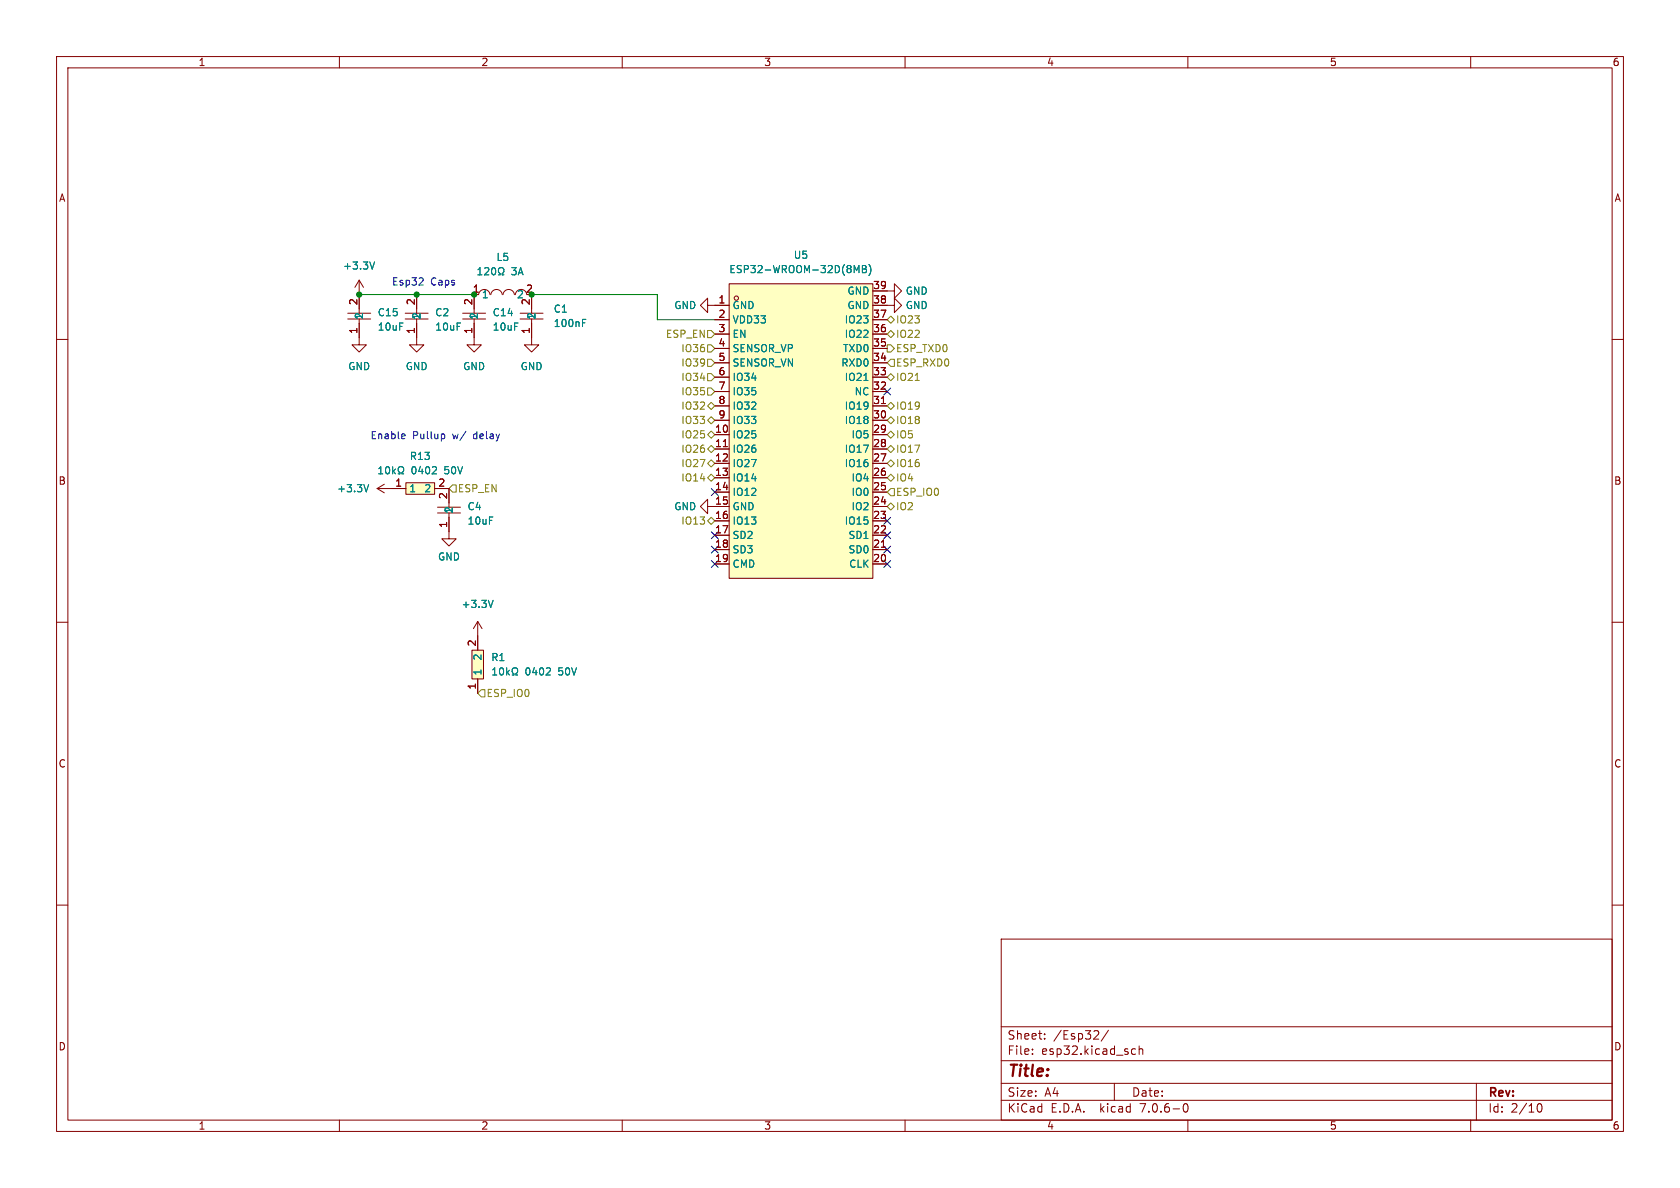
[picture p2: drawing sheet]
<svg xmlns="http://www.w3.org/2000/svg" width="297mm" height="210mm" viewBox="0 0 297 210" stroke-linecap="round" stroke-linejoin="round" font-family="sans-serif">
<g fill="none" stroke="#840000" stroke-width=".18">
<path d="M10 10h277v190h-277zM12 12h273v186h-273zM60 10v2M110 10v2M160 10v2M210 10v2M260 10v2M10 60h2M61.5 56.4h4M61.5 55.4h4M63.5 56.4v4.6h1.3l-1.3 1.2-1.3-1.2h1.3M63.5 49.5v5.9"/>
<path d="M63.5 49.5l-.8 1.3M63.5 49.5l.8 1.3M71.6 56.4h4.1M71.6 55.4h4.1M73.7 56.4v4.6h1.2l-1.2 1.2-1.3-1.2h1.3M73.7 52.1v3.3M81.8 56.4h4M81.8 55.4h4M83.8 56.4v4.6h1.3l-1.3 1.2-1.3-1.2h1.3M83.8 52.1v3.3M84.6 52.1a1.01 1.01 0 0 1 1-.9 1.01 1.01 0 0 1 1 .9M86.8 52.1a1.01 1.01 0 0 1 1-.9 1.01 1.01 0 0 1 1 .9"/>
<path d="M88.9 52.1a1.01 1.01 0 0 1 1-.9 1.01 1.01 0 0 1 1 .9M91.1 52.1a1.01 1.01 0 0 1 1-.9 1.01 1.01 0 0 1 1 .9M92 56.4h4M92 55.4h4M94 56.4v4.6h1.2l-1.2 1.2-1.3-1.2h1.3M94 52.1v3.3M125.1 54v-1.3l-1.3 1.3 1.3 1.2v-1.2h3.8M126.4 56.5h2.5M126.4 59.1h2.5M128.9 50.2h25.4v52h-25.4zM154.3 51.4h3.8v-1.2l1.3 1.2-1.3 1.3v-1.3M154.3 54h3.8v-1.3l1.3 1.3-1.3 1.2v-1.2"/>
<path d="M154.3 56.5h2.5M154.3 59.1h2.5M285 60h2M126.4 76.8h2.5M126.4 79.4h2.5M126.4 74.3h2.5M126.4 71.8h2.5M126.4 69.2h2.5M126.4 66.7h2.5M126.4 64.1h2.5M126.4 61.6h2.5M127.9 79h.7"/>
<path d="M154.3 76.8h2.5M154.3 79.4h2.5M154.3 74.3h2.5M154.3 71.8h2.5M154.3 69.2h2.5M154.3 66.7h2.5M154.3 64.1h2.5M154.3 61.6h2.5M155.8 71.3h.7M66.7 86.4l1.2 .7M66.7 86.4h5.1M67.9 85.6l-1.2 .8"/>
<path d="M71.8 85.3h5v2.1h-5zM76.8 86.4h2.6v3.3M77.3 90.7h4.1M77.3 89.7h4.1M79.4 90.7v4.6h1.2l-1.2 1.2-1.3-1.2h1.3M125.1 89.5v-1.2l-1.3 1.2 1.3 1.3v-1.3h3.8M126.4 81.9h2.5M126.4 84.5h2.5M126.4 87h2.5M126.4 92.1h2.5M126.4 94.6h2.5M126.4 97.2h2.5"/>
<path d="M126.4 99.7h2.5M154.3 81.9h2.5M154.3 84.5h2.5M154.3 87h2.5M154.3 89.5h2.5M154.3 92.1h2.5M154.3 94.6h2.5M154.3 97.2h2.5M154.3 99.7h2.5M155.8 96.7h.7M10 110h2M83.4 114.9h2.1v5.1h-2.1z"/>
<path d="M84.5 109.9v5M84.5 109.9l-.8 1.2M84.5 109.9l.7 1.2M285 110h2M84.5 120v2.6M10 160h2M285 160h2M177 166h108v32h-108zM60 198v2M110 198v2M160 198v2M177 194.5h108"/>
<path d="M177 191.5h108M177 187.5h108M177 181.5h108M182.5 186.3v.1M182.5 185.5v.1M184.7 183.6v.1M184.7 182.8v.1M194 182.2l.2 .3v.3l-.9 .9h.9M196 182.1l-1.3 2M197 191.5v3M200.2 186.3h.5M200.2 185.5h.5"/>
<path d="M201.4 185.5l.2-.1 .4 .1v.9M201.4 184.9v1.5M209.3 195.2l.2-.1a.81 .81 0 0 1 .6 .6 .81 .81 0 0 1-.3 .8l-.1 .1a.81 .81 0 0 1-.4-1.4zM210 198v2M260 198v2M261 191.5v6.5M271.7 195.7l.2-.5 .2-.1a.8 .8 0 0 1 .5 .7 .8 .8 0 0 1-.5 .8l-.2-.1-.2-.5"/>
<circle cx="130.2" cy="52.7" r=".38"/>
</g>
<g fill="none" stroke="#008484" stroke-width=".18">
<path d="M66.2 46.3l-.4 1.3M84.5 48.6h.7M84.5 47.7l.3-.4v1.3M85.7 47.4l.5-.1 .2 .4-.8 .9h.8M87 47.4l.2-.1a.68 .68 0 0 1 .4 .7 .68 .68 0 0 1-.4 .6l-.2-.1-.1-.4zM88.1 48.6h.3v-.3a.54 .54 0 0 1-.3-.7 .54 .54 0 0 1 .8-.2 .58 .58 0 0 1-.1 .9v.3h.3M103 57.1h.4M103 56.5h.6M151 46.9l.4 .9 .5-.9v1.3M152.5 46.9h.4l.2 .3-.2 .3 .2 .2 .1 .3-.3 .2h-.4zM152.5 47.5h.4M153.6 46.8a1.46 1.46 0 0 1 0 1.9"/>
<path d="M152.7 67.3h.8M65.2 85.7l-.5 1.2M66.9 83.8h.8M66.9 82.9l.4-.4v1.3M68.3 82.6l.2-.1a.68 .68 0 0 1 .4 .6 .68 .68 0 0 1-.4 .7l-.2-.2-.1-.3zM69.4 82.5v1.3M69.5 83.3l.4 .5M69.9 82.9l-.5 .5M70.4 83.8h.3v-.3a.54 .54 0 0 1-.3-.7 .54 .54 0 0 1 .8-.2 .58 .58 0 0 1-.1 .9v.3h.3M76.4 83.8h.8M77.1 82.6v.4M87.1 119.3h.7"/>
<path d="M87.1 118.4l.4-.3v1.2M87.2 106.1l-.4 1.3M88.5 118.1h.1a.68 .68 0 0 1 .4 .6 .68 .68 0 0 1-.4 .6 .84 .84 0 0 1-.1-1.2zM89.6 118.1v1.2M89.7 118.8l.4 .5M90.1 118.5l-.5 .5M90.5 119.3h.3v-.2a.54 .54 0 0 1-.2-.8 .54 .54 0 0 1 .7-.2 .58 .58 0 0 1-.1 1v.2h.3M96.5 119.3h.8M97.3 118.2v.4"/>
</g>
<g fill="#ffffc2" stroke="#ffffc2" stroke-width=".18">
<path d="M128.9 50.2h25.4v52h-25.4z"/>
<path d="M71.8 85.3h5v2.1h-5z"/>
<path d="M83.4 114.9h2.1v5.1h-2.1z"/>
</g>
<g fill="none" stroke="#848400" stroke-width=".18">
<path d="M125.1 58.4h.6l.7 .7-.7 .6h-.6zM156.8 56.5l.7-.6 .6 .6-.6 .7zM156.8 59.1l.7-.7 .6 .7-.6 .6zM125.1 68.6h.6l.7 .6-.7 .7h-.6zM125.1 76.8l.6-.6 .7 .6-.7 .7zM125.1 66h.6l.7 .7-.7 .6h-.6zM125.1 79.4l.6-.7 .7 .7-.7 .6zM125.1 74.3l.6-.6 .7 .6-.7 .6zM125.1 61h.6l.7 .6-.7 .6h-.6zM125.1 71.8l.6-.7 .7 .7-.7 .6zM125.1 63.5h.6l.7 .6-.7 .7h-.6zM156.8 79.4l.7-.7 .6 .7-.6 .6z"/>
<path d="M156.8 74.3l.7-.6 .6 .6-.6 .6zM156.8 76.8l.7-.6 .6 .6-.6 .7zM156.8 71.8l.7-.7 .6 .7-.6 .6zM156.8 61h.7l.6 .6-.6 .6h-.7zM157.5 66l.6 .7-.6 .6-.7-.6zM157.5 63.5h.6v1.3h-.6l-.7-.7zM161.8 67.3h.7M80 85.7h.6v1.3h-.6l-.6-.6zM125.1 81.9l.6-.6 .7 .6-.7 .7zM125.1 84.5l.6-.7 .7 .7-.7 .6zM125.1 92.1l.6-.7 .7 .7-.7 .6zM156.8 81.9l.7-.6 .6 .6-.6 .7z"/>
<path d="M156.8 89.5l.7-.6 .6 .6-.6 .7zM157.5 86.4h.6v1.2h-.6l-.7-.6zM157.5 83.8l.6 .7-.6 .6-.7-.6zM84.5 122.6l.6-.7h.6v1.3h-.6z"/>
</g>
<path d="M74 50.4h.8M74.8 49.2v.5M71.4 76.7l.2 .3-.6 .1M71.6 77.5l-.2 .1M78.4 76.7l.2 .3v.3l-.2 .3" fill="none" stroke="#0000c2" stroke-width=".18"/>
<path d="M63.5 52.1h20.3M94 52.1h22.2v4.4h10.2" fill="none" stroke="#008400" stroke-width=".18"/>
<g fill="none" stroke="#000084" stroke-width=".18">
<path d="M156.2 68.6l1.3 1.2M157.5 68.6l-1.3 1.2M125.8 99.1l1.2 1.2M125.8 94l1.2 1.2M125.8 96.5l1.2 1.3M125.8 86.4l1.2 1.2M127 99.1l-1.2 1.2M127 94l-1.2 1.2M127 96.5l-1.2 1.3M127 86.4l-1.2 1.2M156.2 94l1.3 1.2M156.2 99.1l1.3 1.2"/>
<path d="M156.2 96.5l1.3 1.3M156.2 91.5l1.3 1.2M157.5 94l-1.3 1.2M157.5 99.1l-1.3 1.2M157.5 96.5l-1.3 1.3M157.5 91.5l-1.3 1.2"/>
</g>
<g fill="#008400" stroke="#008400" stroke-width=".18">
<circle cx="63.5" cy="52.1" r=".46"/>
<circle cx="94" cy="52.1" r=".46"/>
<circle cx="83.8" cy="52.1" r=".46"/>
<circle cx="73.7" cy="52.1" r=".46"/>
</g>
<text font-size="2.8" fill="#840000" x="178" y="190.9">Title:</text>
<g font-size="2.1" fill="#840000">
<text x="178" y="184">Sheet:</text>
<text x="186.2" y="184">/Esp32/</text>
<text x="178" y="186.7">File:</text>
<text x="184.1" y="186.7">esp32.kicad_sch</text>
<text x="178" y="196.9">KiCad</text>
<text x="178" y="194.1">Size:</text>
<text x="184.7" y="194.1">A4</text>
<text x="185.7" y="196.9">E.D.A.</text>
<text x="194.6" y="196.9">kicad</text>
<text x="200" y="194.1">Date:</text>
<text x="201.8" y="196.9">7.0.6-0</text>
<text x="263" y="194.3">Rev:</text>
<text x="263" y="196.9">Id:</text>
<text x="267.1" y="196.9">2/10</text>
</g>
<g font-size="1.8" fill="#840000">
<text x="35" y="11.9">1</text>
<text x="85" y="11.9">2</text>
<text x="135" y="11.9">3</text>
<text x="185" y="11.9">4</text>
<text x="235" y="11.9">5</text>
<text x="285" y="11.9">6</text>
<text x="10.3" y="35.9">A</text>
<text x="285.3" y="35.9">A</text>
<text x="83.5" y="51.8">1</text>
<text x="92.9" y="51.8">2</text>
<text x="126.9" y="53.7">1</text>
<text x="154.3" y="53.7">38</text>
<text x="154.3" y="51.2">39</text>
<text x="63.2" y="59.1" transform="rotate(-90 63.2 59.1)">1</text>
<text x="63.2" y="54" transform="rotate(-90 63.2 54)">2</text>
<text x="73.4" y="59.1" transform="rotate(-90 73.4 59.1)">1</text>
<text x="73.4" y="54" transform="rotate(-90 73.4 54)">2</text>
<text x="83.6" y="59.1" transform="rotate(-90 83.6 59.1)">1</text>
<text x="83.6" y="54" transform="rotate(-90 83.6 54)">2</text>
<text x="93.7" y="59.1" transform="rotate(-90 93.7 59.1)">1</text>
<text x="93.7" y="54" transform="rotate(-90 93.7 54)">2</text>
<text x="126.9" y="56.3">2</text>
<text x="126.9" y="58.8">3</text>
<text x="154.3" y="58.8">36</text>
<text x="154.3" y="56.3">37</text>
<text x="126.9" y="61.3">4</text>
<text x="126.9" y="63.9">5</text>
<text x="154.3" y="63.9">34</text>
<text x="154.3" y="61.3">35</text>
<text x="126.9" y="66.4">6</text>
<text x="126.9" y="69">7</text>
<text x="126.9" y="71.5">8</text>
<text x="154.3" y="71.5">31</text>
<text x="154.3" y="69">32</text>
<text x="154.3" y="66.4">33</text>
<text x="126.3" y="76.6">10</text>
<text x="126.9" y="74">9</text>
<text x="154.3" y="76.6">29</text>
<text x="154.3" y="74">30</text>
<text x="126.3" y="79.1">11</text>
<text x="126.3" y="81.7">12</text>
<text x="154.3" y="81.7">27</text>
<text x="154.3" y="79.1">28</text>
<text x="10.3" y="85.9">B</text>
<text x="69.8" y="86.1">1</text>
<text x="77.4" y="86.1">2</text>
<text x="79.1" y="88.3" transform="rotate(-90 79.1 88.3)">2</text>
<text x="126.3" y="84.2">13</text>
<text x="126.3" y="86.7">14</text>
<text x="126.3" y="89.3">15</text>
<text x="154.3" y="89.3">24</text>
<text x="154.3" y="86.7">25</text>
<text x="154.3" y="84.2">26</text>
<text x="285.3" y="85.9">B</text>
<text x="79.1" y="93.4" transform="rotate(-90 79.1 93.4)">1</text>
<text x="126.3" y="91.8">16</text>
<text x="126.3" y="94.4">17</text>
<text x="154.3" y="94.4">22</text>
<text x="154.3" y="91.8">23</text>
<text x="126.3" y="96.9">18</text>
<text x="126.3" y="99.4">19</text>
<text x="154.3" y="99.4">20</text>
<text x="154.3" y="96.9">21</text>
<text x="84.2" y="114.4" transform="rotate(-90 84.2 114.4)">2</text>
<text x="84.2" y="122" transform="rotate(-90 84.2 122)">1</text>
<text x="10.3" y="135.9">C</text>
<text x="285.3" y="135.9">C</text>
<text x="10.3" y="185.9">D</text>
<text x="285.3" y="185.9">D</text>
<text x="35" y="199.9">1</text>
<text x="85" y="199.9">2</text>
<text x="135" y="199.9">3</text>
<text x="185" y="199.9">4</text>
<text x="235" y="199.9">5</text>
<text x="285" y="199.9">6</text>
</g>
<g font-size="1.8" fill="#008484">
<text x="60.6" y="47.9">+3.3V</text>
<text x="87.7" y="46.3">L5</text>
<text x="140.2" y="45.9">U5</text>
<text x="85.1" y="52.9">1</text>
<text x="90.4" y="48.9">3A</text>
<text x="91.3" y="52.9">2</text>
<text x="128.8" y="48.5">ESP32-WROOM-32D(8MB)</text>
<text x="149.7" y="52.3">GND</text>
<text x="160" y="52.3">GND</text>
<text x="64.4" y="56.6" transform="rotate(-90 64.4 56.6)">1</text>
<text x="66.7" y="56.1">C15</text>
<text x="66.7" y="58.6">10uF</text>
<text x="74.5" y="56.6" transform="rotate(-90 74.5 56.6)">1</text>
<text x="76.8" y="56.1">C2</text>
<text x="76.8" y="58.6">10uF</text>
<text x="84.7" y="56.6" transform="rotate(-90 84.7 56.6)">1</text>
<text x="87" y="56.1">C14</text>
<text x="87" y="58.6">10uF</text>
<text x="94.8" y="56.6" transform="rotate(-90 94.8 56.6)">1</text>
<text x="97.8" y="55.5">C1</text>
<text x="97.8" y="58">100nF</text>
<text x="119.1" y="54.8">GND</text>
<text x="129.4" y="54.8">GND</text>
<text x="129.4" y="57.4">VDD33</text>
<text x="129.4" y="59.9">EN</text>
<text x="149.2" y="59.9">IO22</text>
<text x="149.2" y="57.4">IO23</text>
<text x="149.7" y="54.8">GND</text>
<text x="160" y="54.8">GND</text>
<text x="61.5" y="65.6">GND</text>
<text x="71.6" y="65.6">GND</text>
<text x="81.8" y="65.6">GND</text>
<text x="91.9" y="65.6">GND</text>
<text x="129.4" y="62.5">SENSOR_VP</text>
<text x="129.4" y="65">SENSOR_VN</text>
<text x="148.6" y="65">RXD0</text>
<text x="148.9" y="62.5">TXD0</text>
<text x="129.4" y="67.5">IO34</text>
<text x="129.4" y="70.1">IO35</text>
<text x="149.2" y="67.5">IO21</text>
<text x="151" y="70.1">NC</text>
<text x="129.4" y="77.7">IO25</text>
<text x="129.4" y="72.6">IO32</text>
<text x="129.4" y="75.2">IO33</text>
<text x="149.2" y="75.2">IO18</text>
<text x="149.2" y="72.6">IO19</text>
<text x="150.4" y="77.7">IO5</text>
<text x="72.3" y="81.5">R13</text>
<text x="129.4" y="80.2">IO26</text>
<text x="129.4" y="82.8">IO27</text>
<text x="149.2" y="82.8">IO16</text>
<text x="149.2" y="80.2">IO17</text>
<text x="59.5" y="87.2">+3.3V</text>
<text x="72.3" y="87.2">1</text>
<text x="72.7" y="84">0402</text>
<text x="74.9" y="87.2">2</text>
<text x="78.7" y="84">50V</text>
<text x="129.4" y="85.3">IO14</text>
<text x="129.4" y="87.9">IO12</text>
<text x="150.4" y="87.9">IO0</text>
<text x="150.4" y="85.3">IO4</text>
<text x="80.2" y="90.9" transform="rotate(-90 80.2 90.9)">1</text>
<text x="82.6" y="90.4">C4</text>
<text x="82.6" y="92.9">10uF</text>
<text x="119.1" y="90.4">GND</text>
<text x="129.4" y="90.4">GND</text>
<text x="129.4" y="92.9">IO13</text>
<text x="129.4" y="95.5">SD2</text>
<text x="149.2" y="92.9">IO15</text>
<text x="149.9" y="95.5">SD1</text>
<text x="150.4" y="90.4">IO2</text>
<text x="77.3" y="99.3">GND</text>
<text x="129.4" y="98">SD3</text>
<text x="129.4" y="100.6">CMD</text>
<text x="149.9" y="98">SD0</text>
<text x="150" y="100.6">CLK</text>
<text x="81.5" y="107.7">+3.3V</text>
<text x="85.3" y="119.5" transform="rotate(-90 85.3 119.5)">1</text>
<text x="85.3" y="116.9" transform="rotate(-90 85.3 116.9)">2</text>
<text x="86.8" y="117.1">R1</text>
<text x="92.8" y="119.6">0402</text>
<text x="98.8" y="119.6">50V</text>
</g>
<g font-size="1.8" fill="#0000c2">
<text x="69.2" y="50.6">Esp32</text>
<text x="76.1" y="50.6">Caps</text>
<text x="65.4" y="77.7">Enable</text>
<text x="72.9" y="77.7">Pullup</text>
<text x="80.1" y="77.7">w/</text>
<text x="84" y="77.7">delay</text>
</g>
<g font-size="1.8" fill="#848400">
<text x="117.6" y="59.9">ESP_EN</text>
<text x="158.3" y="57.4">IO23</text>
<text x="158.3" y="59.9">IO22</text>
<text x="120.3" y="62.5">IO36</text>
<text x="120.3" y="65">IO39</text>
<text x="158.3" y="62.5">ESP_TXD0</text>
<text x="158.3" y="65">ESP_RXD0</text>
<text x="120.3" y="70.1">IO35</text>
<text x="120.3" y="67.5">IO34</text>
<text x="158.3" y="67.5">IO21</text>
<text x="120.3" y="77.7">IO25</text>
<text x="120.3" y="75.2">IO33</text>
<text x="120.3" y="72.6">IO32</text>
<text x="158.3" y="75.2">IO18</text>
<text x="158.3" y="77.7">IO5</text>
<text x="158.3" y="72.6">IO19</text>
<text x="120.3" y="82.8">IO27</text>
<text x="120.3" y="80.2">IO26</text>
<text x="158.3" y="80.2">IO17</text>
<text x="158.3" y="82.8">IO16</text>
<text x="80.8" y="87.2">ESP_EN</text>
<text x="120.3" y="85.3">IO14</text>
<text x="158.3" y="87.9">ESP_IO0</text>
<text x="158.3" y="85.3">IO4</text>
<text x="120.3" y="92.9">IO13</text>
<text x="158.3" y="90.4">IO2</text>
<text x="85.9" y="123.4">ESP_IO0</text>
</g>
</svg>
